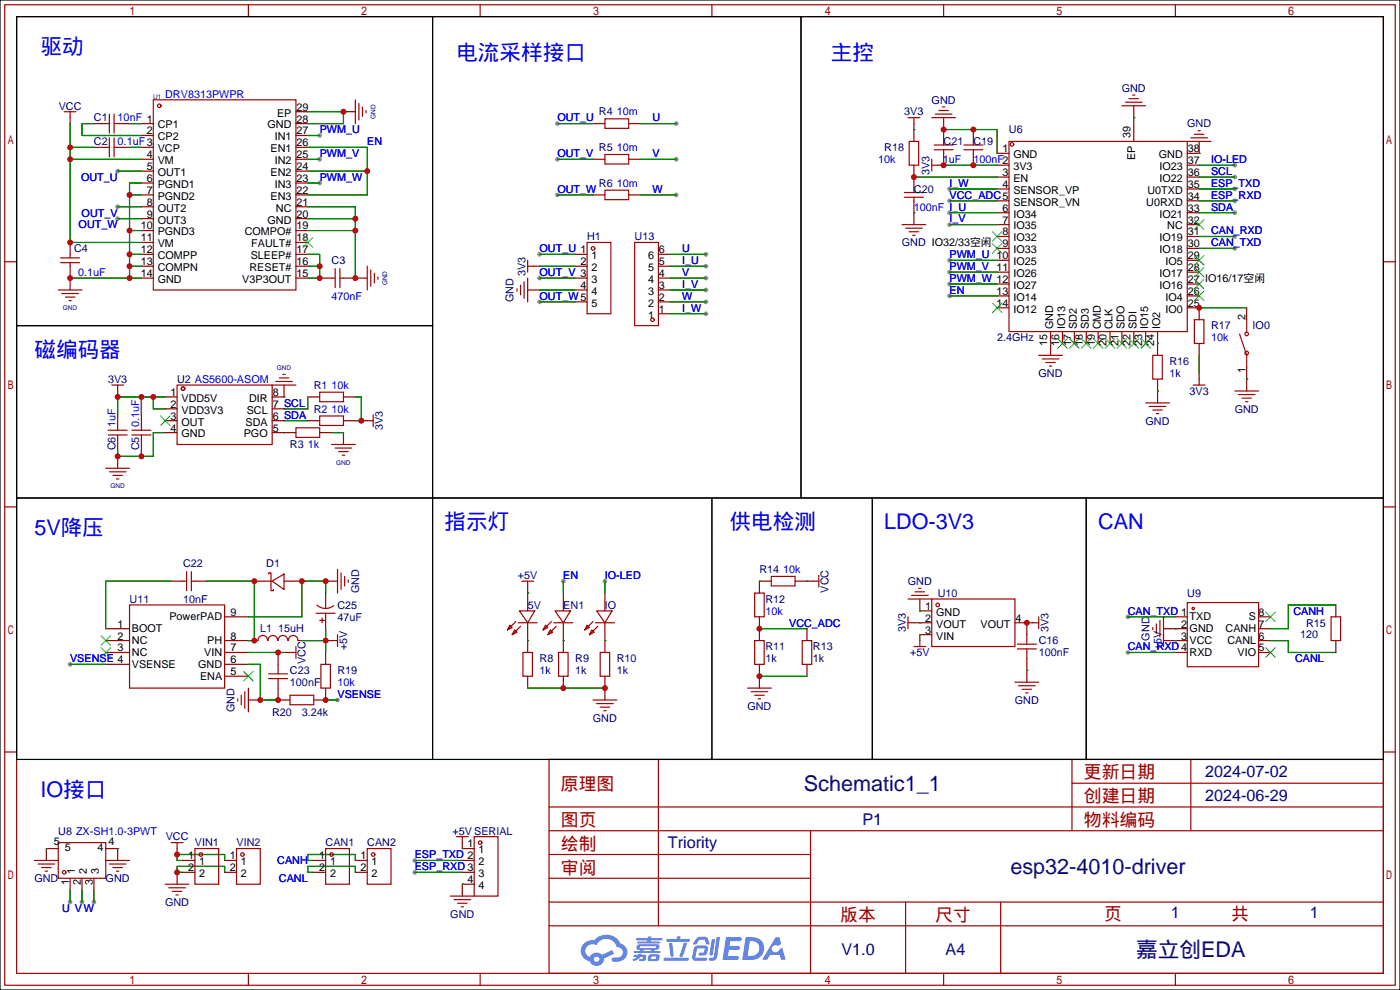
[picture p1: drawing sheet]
<svg xmlns="http://www.w3.org/2000/svg" width="299mm" height="212mm" viewBox="0 0 299 212" stroke-linecap="round" stroke-linejoin="round" font-family="sans-serif">
<path d="M0 0h299.2v211.6h-299.2z" fill="#fff" stroke="#000" stroke-width=".25"/>
<g fill="#999">
<circle cx="68.3" cy="29" r=".51"/>
<circle cx="68.3" cy="34" r=".51"/>
<circle cx="68.3" cy="39.1" r=".51"/>
<circle cx="25.1" cy="36.6" r=".51"/>
<circle cx="25.1" cy="44.2" r=".51"/>
<circle cx="25.1" cy="46.7" r=".51"/>
<circle cx="15" cy="192.8" r=".51"/>
<circle cx="17.5" cy="192.8" r=".51"/>
<circle cx="20.1" cy="192.8" r=".51"/>
<circle cx="88.6" cy="183.9" r=".51"/>
<circle cx="88.6" cy="186.4" r=".51"/>
<circle cx="129.3" cy="124.2" r=".51"/>
<circle cx="120.4" cy="124.2" r=".51"/>
<circle cx="263.9" cy="42.9" r=".51"/>
<circle cx="263.9" cy="40.4" r=".51"/>
<circle cx="263.9" cy="37.8" r=".51"/>
<circle cx="263.9" cy="45.5" r=".51"/>
<circle cx="263.9" cy="35.3" r=".51"/>
<circle cx="241" cy="131.8" r=".51"/>
<circle cx="241" cy="139.4" r=".51"/>
<circle cx="263.9" cy="53.1" r=".51"/>
<circle cx="263.9" cy="50.5" r=".51"/>
<circle cx="202.9" cy="55.6" r=".51"/>
<circle cx="202.9" cy="58.2" r=".51"/>
<circle cx="202.9" cy="60.7" r=".51"/>
<circle cx="202.9" cy="63.2" r=".51"/>
<circle cx="202.9" cy="45.5" r=".51"/>
<circle cx="202.9" cy="48" r=".51"/>
<circle cx="202.9" cy="40.4" r=".51"/>
<circle cx="202.9" cy="42.9" r=".51"/>
<circle cx="15" cy="142" r=".51"/>
<circle cx="72.1" cy="149.6" r=".51"/>
<circle cx="150.9" cy="54.4" r=".51"/>
<circle cx="150.9" cy="56.9" r=".51"/>
<circle cx="150.9" cy="59.4" r=".51"/>
<circle cx="150.9" cy="64.5" r=".51"/>
<circle cx="150.9" cy="62" r=".51"/>
<circle cx="150.9" cy="67.1" r=".51"/>
<circle cx="115.3" cy="54.4" r=".51"/>
<circle cx="115.3" cy="59.4" r=".51"/>
<circle cx="115.3" cy="64.5" r=".51"/>
<circle cx="144.5" cy="41.7" r=".51"/>
<circle cx="119.1" cy="41.7" r=".51"/>
<circle cx="119.1" cy="34" r=".51"/>
<circle cx="144.5" cy="34" r=".51"/>
<circle cx="119.1" cy="26.4" r=".51"/>
<circle cx="144.5" cy="26.4" r=".51"/>
</g>
<g fill="none" stroke="#a10000" stroke-width=".25">
<path d="M1 1h297.2v209.6h-297.2zM3.6 3.6h292.1v204.4h-292.1zM53.1 1v2.6M102.6 1v2.6M152.1 1v2.6M201.7 1v2.6M251.2 1v2.6M1 55.9h2.6M295.7 55.9h2.5M1 108.3h2.6M295.7 108.3h2.5M1 160.7h2.6"/>
<path d="M117.3 162.3h178.4v45.7h-178.4zM117.3 177.5h178.4M117.3 172.5h178.4M140.7 162.3v35.6M173.2 177.5v30.5M229.1 162.3v15.2M229.1 167.4h66.6M254.5 162.3v15.2M295.7 160.7h2.5M117.3 182.6h55.9M117.3 197.9h178.4M117.3 192.8h178.4"/>
<path d="M117.3 187.7h55.9M193.5 192.8v15.2M213.9 192.8v15.2M53.1 208v2.6M102.6 208v2.6M152.1 208v2.6M201.7 208v2.6M251.2 208v2.6"/>
</g>
<g fill="#5487ff">
<path d="M155.2 200.3h2.6a.48 .48 0 0 1 .7 .4 .48 .48 0 0 1-.6 .4h-1.8l-.2 1.1h1.9a.43 .43 0 0 1 .4 .4 .43 .43 0 0 1-.5 .4h-1.9l-.2 1.3h1.7a.45 .45 0 0 1 .5 .2 .45 .45 0 0 1-.1 .6h-3.3z"/>
<path d="M165.7 200.3h.9l.4 1.5-.8 .3a.84 .84 0 0 0-1.2 .3 .84 .84 0 0 0 .4 1.1 .84 .84 0 0 0 1.1-.4l.1-.2 .6-.3 .7 2.5h-1l-.2-1h-2.1l-.6 1h-1.1z"/>
<path d="M152.1 200.8h.7l-.5 3.1a.36 .36 0 0 1-.3 .3 .36 .36 0 0 1-.4-.3z"/>
<path d="M153.2 200.2h.7l-.6 4.3a1.13 1.13 0 0 1-1.8 .6l.2-.4h.7l.2-.2z"/>
<path d="M148.9 200.6l.6-.4h1a.77 .77 0 0 1 .9 .5l.3 1-.2 .2h-.5l-.3-.9-.2-.2-1 .1-.7 1-.6-.1-.1-.2z"/>
<path d="M148.4 202.4l.6-.3h1.7a.81 .81 0 0 1 .7 .5 .81 .81 0 0 1-.2 .8 .81 .81 0 0 1-.9 .8h-.7a.32 .32 0 0 1-.3-.3 .32 .32 0 0 1 .4-.3h.7l.2-.9-1.6 .1-.4 1.8 2.2 .1a.32 .32 0 0 1 .3 .4 .32 .32 0 0 1-.4 .2h-2.2l-.5-.3-.1-.5z"/>
<path d="M141.9 204.7h5a.33 .33 0 0 1 .3 .3 .33 .33 0 0 1-.3 .3h-4.9l-.2-.1z"/>
<path d="M146.1 201.5h.8l-.7 2a.98 .98 0 0 1-.7 1.1l-.3-.3z"/>
<path d="M143 201.6h.7l.3 2.5a.34 .34 0 0 1-.3 .4 .34 .34 0 0 1-.4-.3z"/>
<path d="M142.5 200.7h2.1l.3-.6h.6l-.1 .6h1.7a.32 .32 0 0 1 .4 .3 .32 .32 0 0 1-.4 .3h-4.5l-.2-.2z"/>
<path d="M135.5 204.1h.9l.1-.3h.6v.3h.8a.82 .82 0 0 1-.5 1.3h-.8v-.4l.7-.1 .1-.3a.68 .68 0 0 0-1 .4l-1.1 .4-.1-.4 .9-.5h-.7z"/>
<path d="M136 200.5h2.4l.1-.3h.7v.3h2.2l.2 .3-.2 .2h-2.3v.2h1.8l.2 .3-.2 .1h-4.5l-.1-.4h2l.1-.2h-2.3l-.1-.2z"/>
<path d="M159.4 200.3l-.8 4.9h1.7a2.5 2.5 0 0 0 3-2.5 2.5 2.5 0 0 0-3.1-2.4zM160.3 201.1a1.61 1.61 0 0 1 2 1.5 1.61 1.61 0 0 1-1.8 1.7h-.7z"/>
<path d="M136.2 202a.55 .55 0 0 0-.2 .8 .55 .55 0 0 0 .7 .2l.1 .3h-1.3v.3l5.4 .1 .3-.2-.2-.2h-1.2l.2-.3a.7 .7 0 0 0 .8-.3 .7 .7 0 0 0 0-.8l-4.2-.1zM136.8 202.3l3.3-.1 .1 .1-.2 .3h-3.2zM137.5 203h1.7l-.2 .3h-1.4z"/>
<path d="M138.6 204.2a1.05 1.05 0 0 0 0 1.2 2.91 2.91 0 0 0 2.2-.2 .98 .98 0 0 0 0-1.2h-1.6zM139.2 204.5l.9-.1 .1 .4-.2 .2-.8-.1z"/>
<path d="M124.9 201.6a2.23 2.23 0 0 0-.7 2.3 2.23 2.23 0 0 0 1.8 1.6 1.58 1.58 0 0 0 1.8 .9 1.58 1.58 0 0 0 1.3-1.5l2.2-1.1-.5-.7-2.1 1a1.65 1.65 0 0 0-2.7 .4 1.45 1.45 0 0 1-.8-1.9 1.45 1.45 0 0 1 2-.7l.3 .1a2.3 2.3 0 0 1 2.3-1.3 2.3 2.3 0 0 1 2 1.7 1.12 1.12 0 0 1 1.3 1 1.12 1.12 0 0 1-1.1 1.2h-.7a.45 .45 0 0 0-.6 .4 .45 .45 0 0 0 .5 .5 2.21 2.21 0 0 0 2.2-.5 2.21 2.21 0 0 0 .5-2.3 2.13 2.13 0 0 0-1.3-1.1 3.3 3.3 0 0 0-5.6-.7l-1.1 .1zM127 205a.57 .57 0 0 1 1.1 0 .57 .57 0 0 1-1.1 0z"/>
</g>
<g fill="none" stroke="#a10000" stroke-width=".25">
<path d="M13.7 23.9h2.6M15 23.9v1.2M22.6 26.4h.8M22.6 31.5h.8M23.4 24.4v4M23.4 29.5v4M24.4 24.4v4M24.4 29.5v4M24.4 26.4h.7M24.4 31.5h.7M32.8 21.3h30.4v40.7h-30.4zM75.9 21.3v5.1"/>
<path d="M76.7 22.1v3.6M77.5 22.9v2M78.2 23.6v.5M129.3 33h5.1v2.1h-5.1zM129.3 25.4h5.1v2h-5.1zM194.1 25.1h2.5M194.3 30.2h2v5.1h-2zM195.3 25.1v1.3M199.1 25.1h5.1M199.1 34v2.6M199.1 35.3h1.3M199.6 31h4.1"/>
<path d="M199.6 32h4.1M199.9 24.4h3.6M200.7 23.6h2M201.4 22.9h.5M201.7 30.2v.8M201.7 32v.8M206 31h4.1M206 32h4.1M208 30.2v.8M208 32v.8M215.6 30.2h38.1v40.7h-38.1zM239.8 22.6h5.1"/>
<path d="M240.5 21.8h3.6M241.3 21.1h2M242.1 20.3h.5M253.7 30.2h5.1M254.5 29.5h3.6M255.3 28.7h2M256 27.9h.5M13 56.1h4M13 55.1h4M15 54.4v.7M15 56.1v.8M70.9 59.4h.7"/>
<path d="M71.6 57.4v4.1M72.6 57.4v4.1M72.6 59.4h.8M78.5 56.9v5.1M79.2 57.7v3.5M80 58.4v2.1M80.8 59.2v.5M112.8 55.6v2.6M112.8 59.4v5.1M112.8 56.9h1.2M125.5 51.8h5.1v15.3h-5.1zM129.3 40.6h5.1v2.1h-5.1z"/>
<path d="M135.6 51.8h5.1v17.8h-5.1zM192.8 48h5.1M193.3 41.1h4.1M193.3 42.2h4.1M193.5 48.8h3.6M194.3 49.5h2M195.1 50.3h.5M195.3 40.4v.7M195.3 42.2v.7M12.4 62h5.1M13.2 62.7h3.6M14 63.5h2"/>
<path d="M14.7 64.3h.5M110.5 61.7v.5M111.3 61v2M112 60.2v3.6M222 75.9h5.1M222.8 76.7h3.5M223.5 77.5h2.1M224.3 78.2h.5M246.4 75.9h2v5.1h-2zM255.3 68.3h2v5.1h-2zM264.9 71.4l1.5 4.5v2.6M266.4 68.3v2.6"/>
<path d="M23.1 93h4.1M23.1 91.9h4.1M23.9 82.3h2.5M25.1 82.3v1.3M25.1 91.2v.7M25.1 93v.7M28.2 93h4.1M28.2 91.9h4.1M30.2 91.2v.7M30.2 93v.7M37.8 82.3h20.4v12.7h-20.4zM58.2 82.3h5"/>
<path d="M58.9 81.5h3.6M59.7 80.8h2M60.5 80h.5M63.2 91.4h5.1v2.1h-5.1zM68.3 83.8h5.1v2.1h-5.1zM68.3 88.9h5.1v2h-5.1zM70.9 95h5M71.6 95.8h3.6M72.4 96.5h2M73.2 97.3h.5M78.5 89.9h1.3M79.8 88.6v2.6"/>
<path d="M244.9 86.1h5M245.6 86.9h3.6M246.4 87.6h2M247.1 88.4h.5M255 82.3h2.6M256.3 81v1.3M263.9 83.6h5.1M264.7 84.3h3.5M265.4 85.1h2.1M266.2 85.9h.5M22.6 100.1h5.1M23.4 100.8h3.5"/>
<path d="M24.1 101.6h2.1M24.9 102.4h.5M27.7 129.3h20.3v17.8h-20.3zM39.1 124.2h.8M39.9 122.2v4M40.9 124.2h.8M40.9 122.2v4M55.1 136.9a1.01 1.01 0 0 1 1.1-1.1 1.01 1.01 0 0 1 1 1.1M57.3 136.9a1.01 1.01 0 0 1 1-1.1 1.01 1.01 0 0 1 1 1.1M57.4 122.7v-.3h.5v3.8h.5v-.2M58.2 124.2l2.5-1.5v3.3zM59.5 136.9a1.01 1.01 0 0 1 1-1.1 1.01 1.01 0 0 1 1 1.1"/>
<path d="M61.6 136.9a1.01 1.01 0 0 1 1.1-1.1 1.01 1.01 0 0 1 1 1.1M62 139.4h1.2M63.2 138.2v2.5M67.6 131.1h4M67.7 129.3a2.74 2.74 0 0 0 3.6 .1M68.3 132.6h1M68.8 132.1v1M69.6 129.3v.7M69.6 131.1v.7M70.9 136.9h1.2M72.1 121.7v5M72.1 135.6v2.6"/>
<path d="M72.9 122.4v3.6M73.7 123.2v2M74.4 124v.5M109 133.6l.5 .5-1 .5zM110 134.6l.5 .5-1 .5zM110.2 132.8l-1.7 1.8M110.7 133.1h4.1M111 130.6h3.3l-1.5 2.5zM111.3 133.9l-1.8 1.7M111.5 124.2h2.5M111.8 139.4h2v5.1h-2zM112.8 124.2v1.3"/>
<path d="M116.6 133.6l.5 .5-1 .5zM117.6 134.6l.5 .5-1 .5zM117.9 132.8l-1.8 1.8M118.4 133.1h4M118.6 130.6h3.3l-1.5 2.5zM118.9 133.9l-1.8 1.7M119.4 139.4h2v5.1h-2zM125.5 133.6l.5 .5-1 .5zM126.5 134.6l.5 .5-1 .5zM126.7 132.8l-1.7 1.8M127.3 133.1h4M127.5 130.6h3.3l-1.5 2.5z"/>
<path d="M127.8 133.9l-1.8 1.7M128.3 139.4h2v5.1h-2zM161.3 136.9h2v5.1h-2zM161.3 126.7h2v5.1h-2zM164.8 123.2h5.1v2h-5.1zM171.4 136.9h2.1v5.1h-2.1zM173.7 124.2h1.3M175 122.9v2.6M194.1 133.1h1.2M194.1 128h5M194.1 131.8v2.6M194.8 127.3h3.6"/>
<path d="M195.3 138.2h2.6M195.6 126.5h2M196.3 125.7h.5M196.6 136.9v1.3M199.1 128h17.8v10.2h-17.8zM217.4 138.7h4.1M217.4 137.7h4.1M219.5 135.6v2.1M219.5 138.7v2M220.7 133.1h1.3M222 131.8v2.6M246.4 134.1v.5"/>
<path d="M247.1 133.4v2M247.9 132.6v3.5M248.7 131.8v6.4M248.7 136.9h1.2M253.7 128.8h15.3v13.7h-15.3zM284.5 131.8h2v5.1h-2zM50.8 149.4v.5M51.6 148.6v2M52.3 147.8v3.6M53.1 147.1v5M57.4 145h4.1M57.4 144h4.1"/>
<path d="M59.4 142v2M59.4 145v2.1M62 148.6h5.1v2h-5.1zM68.6 142h2v5.1h-2zM126.7 149.6h5.1M127.5 150.4h3.6M128.3 151.1h2M129 151.9h.5M159.8 147.1h5M160.5 147.8h3.6M161.3 148.6h2M162.1 149.4h.5"/>
<path d="M216.9 145.8h5.1M217.7 146.6h3.5M218.4 147.3h2.1M219.2 148.1h.5M97.5 178.8h2.6M98.8 178.8v1.3M101.3 178.8h5.1v12.7h-5.1zM7.4 183.9h5M8.1 184.7h3.6M8.9 185.4h2M9.7 186.2h.5M12.4 180.1h10.2v7.6h-10.2z"/>
<path d="M22.6 183.9h5.1M23.4 184.7h3.5M24.1 185.4h2.1M24.9 186.2h.5M35.3 189h5.1M36.1 189.7h3.5M36.6 180.1h2.5M36.8 190.5h2.1M37.6 191.3h.5M37.8 180.1v1.3M41.7 181.4h5v7.6h-5zM50.5 181.4h5.1v7.6h-5.1z"/>
<path d="M69.6 181.4h5.1v7.6h-5.1zM78.5 181.4h5.1v7.6h-5.1zM96.3 191.5h5M97 192.3h3.6M97.8 193h2M98.6 193.8h.5"/>
<circle cx="34" cy="22.6" r=".38"/>
<circle cx="216.3" cy="30.9" r=".38"/>
<circle cx="126.7" cy="53.1" r=".38"/>
<circle cx="139.4" cy="68.3" r=".38"/>
<circle cx="266.4" cy="71.4" r=".38"/>
<circle cx="266.4" cy="75.4" r=".38"/>
<circle cx="39.1" cy="83.1" r=".38"/>
<circle cx="200.4" cy="129.3" r=".38"/>
<circle cx="255" cy="130" r=".25"/>
<circle cx="13.7" cy="186.4" r=".38"/>
<circle cx="42.9" cy="182.6" r=".38"/>
<circle cx="51.8" cy="182.6" r=".38"/>
<circle cx="70.9" cy="182.6" r=".38"/>
<circle cx="79.8" cy="182.6" r=".38"/>
<circle cx="102.6" cy="180.1" r=".38"/>
</g>
<g fill="none" stroke="#870000" stroke-width=".25">
<path d="M15 25.1v1.3M20.1 26.4h2.5M20.1 31.5h2.5M25.1 26.4h2.6M25.1 31.5h2.6M30.2 26.4h2.6M30.2 29h2.6M30.2 31.5h2.6M30.2 34h2.6M30.2 36.6h2.6M30.2 39.1h2.6M63.2 26.4h2.6"/>
<path d="M63.2 29h2.6M63.2 31.5h2.6M63.2 34h2.6M63.2 36.6h2.6M63.2 39.1h2.6M63.2 23.9h2.6M73.4 23.9h2.5M126.7 26.4h2.6M126.7 34h2.6M134.4 26.4h2.5M134.4 34h2.5M195.3 26.4v3.8"/>
<path d="M195.3 35.3v5.1M201.7 32.8v2.5h-1.3M201.7 25.1v5.1M208 27.7v2.5M208 32.8v2.5M213.1 32.8h2.5M213.1 35.3h2.5M213.1 37.8h2.5M242.3 22.6v7.6M253.7 35.3h2.6M253.7 37.8h2.6M256.3 30.2v2.6h-2.6"/>
<path d="M15 51.8v2.6M15 56.9v5.1M30.2 41.7h2.6M30.2 44.2h2.6M30.2 46.7h2.6M30.2 49.3h2.6M30.2 51.8h2.6M30.2 54.4h2.6M30.2 56.9h2.6M30.2 59.4h2.6M63.2 41.7h2.6M63.2 44.2h2.6"/>
<path d="M63.2 46.7h2.6M63.2 49.3h2.6M63.2 51.8h2.6M63.2 54.4h2.6M63.2 56.9h2.6M63.2 59.4h2.6M68.3 59.4h2.6M73.4 59.4h5.1M114 56.9h1.3M122.9 54.4h2.6M122.9 56.9h2.6M122.9 59.4h2.6"/>
<path d="M126.7 41.7h2.6M134.4 41.7h2.5M140.7 54.4h2.6M140.7 56.9h2.6M140.7 59.4h2.6M195.3 42.9v5.1M213.1 40.4h2.5M213.1 42.9h2.5M213.1 45.5h2.5M213.1 48h2.5M213.1 50.5h2.5M213.1 53.1h2.5"/>
<path d="M213.1 55.6h2.5M213.1 58.2h2.5M253.7 40.4h2.6M253.7 42.9h2.6M253.7 45.5h2.6M253.7 48h2.6M253.7 50.5h2.6M253.7 53.1h2.6M253.7 55.6h2.6M253.7 58.2h2.6M112.8 62h2.5M122.9 64.5h2.6"/>
<path d="M122.9 62h2.6M140.7 67.1h2.6M140.7 64.5h2.6M140.7 62h2.6M213.1 60.7h2.5M213.1 63.2h2.5M213.1 65.8h2.5M224.5 70.9v5M227.1 70.9v2.5M229.6 70.9v2.5M232.2 70.9v2.5M234.7 70.9v2.5"/>
<path d="M237.2 70.9v2.5M239.8 70.9v2.5M242.3 70.9v2.5M244.9 70.9v2.5M247.4 70.9v5M253.7 60.7h2.6M253.7 63.2h2.6M253.7 65.8h2.6v2.5M256.3 73.4v2.5M256.3 79.8v1.2M266.4 65.8v2.5M266.4 78.5v5.1"/>
<path d="M25.1 83.6v1.2M25.1 88.6v2.6M25.1 93.7v2.6M25.1 97.5v2.6M30.2 88.6v2.6M30.2 93.7v2.6M35.3 92.5h2.5M35.3 84.8h2.5M35.3 89.9h2.5M35.3 87.4h2.5M58.2 92.5h5M58.2 89.9h2.5"/>
<path d="M58.2 87.4h2.5M60.7 82.3v2.5h-2.5M65.8 84.8h2.5M65.8 89.9h2.5M68.3 92.5h2.6M73.4 84.8h2.5M73.4 89.9h2.5M73.4 92.5v2.5M77.2 89.9h1.3M247.4 81v5.1M22.6 134.4h5.1M22.6 136.9h5.1"/>
<path d="M22.6 139.4h5.1M36.6 124.2h2.5M41.7 124.2h2.5M48 131.8h5.1M48 136.9h5.1M48 139.4h5.1M54.4 136.9h.7M54.4 124.2h3.8M59.4 139.4v2.6M60.7 139.4h1.3M60.7 124.2h3.8M63.8 136.9h.7"/>
<path d="M69.6 136.9h1.3M69.6 124.2h2.5M69.6 126.7v2.6M69.6 131.8v2.6M69.6 139.4v2.6M112.8 125.5v5.1M112.8 133.1v6.3M120.4 126.7v3.9M120.4 133.1v6.3M129.3 126.7v3.9M129.3 133.1v6.3M162.3 131.8v5.1"/>
<path d="M164.8 124.2h-2.5v2.5M169.9 124.2h3.8M172.5 134.4v2.5M195.3 133.1h3.8M196.6 128v2.6h2.5M199.1 135.6h-2.5v1.3M216.9 133.1h3.8M219.5 133.1v2.5M248.7 134.4h5M249.9 136.9h3.8M251.2 131.8h2.5M251.2 139.4h2.5"/>
<path d="M269 131.8h2.5M269 134.4h2.5M269 136.9h2.5M269 139.4h2.5M285.5 129.3v2.5M285.5 136.9v2.5M22.6 142h5.1M48 142h5.1M48 144.5h5.1M53.1 149.6h2.5M59.4 147.1v2.5h2.6M69.6 147.1v2.5h-2.5"/>
<path d="M112.8 144.5v2.6M120.4 144.5v2.6M129.3 144.5v5.1M162.3 142v5.1M172.5 142v2.5M219.5 140.7v5.1M12.4 181.4h-2.5v2.5M15 187.7v2.5M17.5 187.7v2.5M20.1 187.7v2.5M22.6 181.4h2.5v2.5M37.8 181.4v1.2"/>
<path d="M37.8 186.4v2.6M39.1 183.9h2.6M39.1 186.4h2.6M48 183.9h2.5M48 186.4h2.5M67.1 183.9h2.5M67.1 186.4h2.5M75.9 183.9h2.6M75.9 186.4h2.6M98.8 180.1v1.3h2.5M98.8 183.9h2.5M98.8 186.4h2.5"/>
<path d="M101.3 189h-2.5v2.5"/>
</g>
<g fill="none" stroke="#3c3" stroke-width=".25">
<path d="M64.8 50.8l2 2M66.8 50.8l-2 2M212.1 49.5l2 2.1M212.1 52.1l2 2M214.1 49.5l-2 2.1M214.1 52.1l-2 2M255.3 59.7l2 2M255.3 57.2l2 2M255.3 54.6l2 2M255.3 47l2 2M257.3 59.7l-2 2M257.3 57.2l-2 2"/>
<path d="M257.3 54.6l-2 2M257.3 47l-2 2M212.1 64.8l2 2M214.1 64.8l-2 2M226.1 72.4l2 2M228.1 72.4l-2 2M228.6 72.4l2 2M230.6 72.4l-2 2M231.1 72.4l2.1 2M233.2 72.4l-2.1 2M233.7 72.4l2 2M235.7 72.4l-2 2"/>
<path d="M236.2 72.4l2.1 2M238.3 72.4l-2.1 2M238.8 72.4l2 2M240.8 72.4l-2 2M241.3 72.4l2 2M243.3 72.4l-2 2M243.8 72.4l2.1 2M245.9 72.4l-2.1 2M255.3 62.2l2 2.1M257.3 62.2l-2 2.1M34.3 88.9l2 2M36.3 88.9l-2 2"/>
<path d="M21.6 135.9l2 2M21.6 138.4l2 2.1M23.6 135.9l-2 2M23.6 138.4l-2 2.1M270.5 138.4l2 2.1M270.5 130.8l2 2M272.5 138.4l-2 2.1M272.5 130.8l-2 2M52.1 143.5l2 2M54.1 143.5l-2 2"/>
</g>
<g fill="none" stroke="#008700" stroke-width=".25">
<path d="M15 34h15.2M15 31.5h5.1M15 26.4v25.4h15.2M20.1 26.4h-2.6v2.6h12.7M25.1 36.6h5.1M27.7 31.5h2.5M27.7 26.4h2.5M30.2 39.1h-2.5v20.3M65.8 29h2.5M65.8 34h2.5M65.8 39.1h2.5M65.8 31.5h12.7v10.2h-12.7"/>
<path d="M65.8 36.6h12.7M65.8 23.9h7.6v2.5h-7.6M119.1 34h7.6M119.1 26.4h7.6M136.9 34h7.6M136.9 26.4h7.6M195.3 27.7h.1M195.3 37.8h17.8M201.7 27.7h11.4v5.1M201.7 35.3h11.4M242.3 25.1h.1M256.3 32.8h.1"/>
<path d="M256.3 37.8h7.6M256.3 35.3h7.6M15 59.4h15.2M25.1 44.2h5.1M25.1 46.7h5.1M27.7 41.7h2.5M27.7 56.9h2.5M27.7 54.4h2.5M27.7 49.3h2.5M65.8 54.4h2.5v5h-2.5M65.8 56.9h2.5M65.8 44.2h10.1v15.2"/>
<path d="M65.8 46.7h10.1M65.8 49.3h10.1M115.3 59.4h7.6M115.3 56.9h7.6M115.3 54.4h7.6M119.1 41.7h7.6M136.9 41.7h7.6M143.3 59.4h7.6M143.3 56.9h7.6M143.3 54.4h7.6M195.3 45.5h.1M202.9 42.9h10.2"/>
<path d="M202.9 40.4h10.2M202.9 45.5h10.2M202.9 55.6h10.2M202.9 58.2h10.2M202.9 48h10.2M256.3 42.9h7.6M256.3 40.4h7.6M256.3 45.5h7.6M256.3 53.1h7.6M256.3 50.5h7.6M115.3 64.5h7.6M115.3 62h7.6"/>
<path d="M143.3 64.5h7.6M143.3 62h7.6M143.3 67.1h7.6M202.9 60.7h10.2M202.9 63.2h10.2M224.5 73.4h.1M247.4 73.4h.1M256.3 65.8h10.1M256.3 75.9v3.9M30.2 84.8v3.8M30.2 96.3v1.2M32.8 84.8v2.6h2.5"/>
<path d="M35.3 84.8h-10.2v3.8M35.3 92.5h-2.5v5h-7.7v-1.2M60.7 84.8h.1M60.7 92.5h.1M60.7 89.9h5.1M65.8 84.8v2.6h-5.1M70.9 92.5h2.5M75.9 84.8h1.3v5.1h-1.3M247.4 83.6h.1M266.4 81h.1M36.6 124.2h-14v10.2M44.2 124.2h10.2v12.7h-1.3"/>
<path d="M53.1 139.4h7.6M64.5 136.9h5.1M69.6 126.7v-2.5h-5.1v7.6h-11.4M69.6 134.4v5M112.8 126.7h.1M112.8 136.9h.1M120.4 136.9h.1M120.4 124.2v2.5M129.3 136.9h.1M129.3 124.2v2.5M162.3 124.2h.1M162.3 134.4h10.2"/>
<path d="M172.5 124.2h.1M196.6 135.6h.1M196.6 130.6h.1M196.6 133.1h.1M219.5 133.1h.1M241 139.4h10.2M241 131.8h10.2M251.2 134.4h.1M251.2 136.9h.1M271.5 136.9h3.8v2.5h10.2M285.5 129.3h-10.2v5.1h-3.8M15 142h7.6"/>
<path d="M53.1 142h2.5v7.6h3.8M69.6 149.6h2.5M112.8 147.1h16.5M162.3 144.5h10.2M219.5 143.3h.1M9.9 181.4h.1M15 190.2v2.6M17.5 190.2v2.6M20.1 190.2v2.6M25.1 181.4h.1M39.1 183.9h-1.3v-1.3h10.2v1.3M39.1 186.4h-1.3v-1.2h10.2v1.2"/>
<path d="M67.1 183.9h-1.3v-1.3h10.1v1.3M67.1 186.4h-1.3v-1.2h10.1v1.2M88.6 183.9h10.2M88.6 186.4h10.2M98.8 189h.1M98.8 181.4h.1"/>
</g>
<path d="M3.6 3.6h88.9v66h-88.9zM92.5 3.6h78.7v102.8h-78.7zM171.2 3.6h124.5v102.8h-124.5zM3.6 69.6h88.9v36.8h-88.9zM3.6 106.4h88.9v55.9h-88.9zM92.5 106.4h59.6v55.9h-59.6zM152.1 106.4h34.3v55.9h-34.3zM186.4 106.4h45.8v55.9h-45.8zM232.2 106.4h63.5v55.9h-63.5z" fill="none" stroke="#000" stroke-width=".25"/>
<g fill="#c00">
<circle cx="78.5" cy="36.6" r=".63"/>
<circle cx="68.3" cy="56.9" r=".63"/>
<circle cx="68.3" cy="59.4" r=".63"/>
<circle cx="15" cy="31.5" r=".63"/>
<circle cx="15" cy="34" r=".63"/>
<circle cx="15" cy="51.8" r=".63"/>
<circle cx="15" cy="59.4" r=".63"/>
<circle cx="27.7" cy="59.4" r=".63"/>
<circle cx="27.7" cy="56.9" r=".63"/>
<circle cx="27.7" cy="54.4" r=".63"/>
<circle cx="27.7" cy="49.3" r=".63"/>
<circle cx="27.7" cy="41.7" r=".63"/>
<circle cx="73.4" cy="23.9" r=".63"/>
<circle cx="75.9" cy="49.3" r=".63"/>
<circle cx="75.9" cy="59.4" r=".63"/>
<circle cx="75.9" cy="46.7" r=".63"/>
<circle cx="25.1" cy="84.8" r=".63"/>
<circle cx="30.2" cy="84.8" r=".63"/>
<circle cx="32.8" cy="84.8" r=".63"/>
<circle cx="25.1" cy="97.5" r=".63"/>
<circle cx="30.2" cy="97.5" r=".63"/>
<circle cx="208" cy="27.7" r=".63"/>
<circle cx="201.7" cy="27.7" r=".63"/>
<circle cx="77.2" cy="89.9" r=".63"/>
<circle cx="37.8" cy="182.6" r=".63"/>
<circle cx="37.8" cy="186.4" r=".63"/>
<circle cx="120.4" cy="147.1" r=".63"/>
<circle cx="129.3" cy="147.1" r=".63"/>
<circle cx="208" cy="35.3" r=".63"/>
<circle cx="201.7" cy="35.3" r=".63"/>
<circle cx="162.3" cy="134.4" r=".63"/>
<circle cx="162.3" cy="144.5" r=".63"/>
<circle cx="256.3" cy="65.8" r=".63"/>
<circle cx="195.3" cy="37.8" r=".63"/>
<circle cx="219.5" cy="133.1" r=".63"/>
<circle cx="59.4" cy="139.4" r=".63"/>
<circle cx="64.5" cy="124.2" r=".63"/>
<circle cx="69.6" cy="124.2" r=".63"/>
<circle cx="54.4" cy="124.2" r=".63"/>
<circle cx="54.4" cy="136.9" r=".63"/>
<circle cx="55.6" cy="149.6" r=".63"/>
<circle cx="59.4" cy="149.6" r=".63"/>
<circle cx="69.6" cy="136.9" r=".63"/>
<circle cx="69.6" cy="149.6" r=".63"/>
</g>
<g font-size="4.6" fill="#00f">
<text x="8.6" y="11.5">驱动</text>
<text x="97.5" y="12.8">电流采样接口</text>
<text x="177.5" y="12.8">主控</text>
<text x="7.4" y="76.3">磁编码器</text>
<text x="95" y="113.1">指示灯</text>
<text x="156" y="113.1">供电检测</text>
<text x="189" y="113.1">LDO-3V3</text>
<text x="234.7" y="113.1">CAN</text>
<text x="7.4" y="114.4">5V降压</text>
<text x="8.6" y="170.3">IO接口</text>
</g>
<g font-size="4.6" fill="#000080">
<text x="171.8" y="169">Schematic1_1</text>
<text x="216" y="186.8">esp32-4010-driver</text>
<text x="242.8" y="204.6">嘉立创EDA</text>
</g>
<g font-size="3.8" fill="#a00000">
<text x="231.6" y="166.4">更新日期</text>
<text x="119.9" y="168.9">原理图</text>
<text x="231.6" y="171.5">创建日期</text>
<text x="119.9" y="176.5">图页</text>
<text x="231.6" y="176.5">物料编码</text>
<text x="119.9" y="181.6">绘制</text>
<text x="119.9" y="186.7">审阅</text>
<text x="179.6" y="196.9">版本</text>
<text x="199.9" y="196.9">尺寸</text>
<text x="236" y="196.6">页</text>
<text x="263.1" y="196.6">共</text>
</g>
<g font-size="3.5" fill="#000080">
<text x="257.6" y="166.1">2024-07-02</text>
<text x="257.6" y="171.1">2024-06-29</text>
<text x="184.3" y="176.2">P1</text>
<text x="142.7" y="181.3">Triority</text>
<text x="250.2" y="196.3">1</text>
<text x="280" y="196.3">1</text>
<text x="179.8" y="204.2">V1.0</text>
<text x="202.1" y="204.2">A4</text>
</g>
<g font-size="2.3" fill="#000080">
<text x="12.5" y="23.4">VCC</text>
<text x="199.1" y="22.1">GND</text>
<text x="239.8" y="19.6">GND</text>
<text x="20.1" y="26">C1</text>
<text x="128" y="24.7">R4</text>
<text x="193.3" y="24.7">3V3</text>
<text x="215.6" y="28.5">U6</text>
<text x="253.7" y="27.2">GND</text>
<text x="20.1" y="31">C2</text>
<text x="128" y="32.3">R5</text>
<text x="189" y="32.3">R18</text>
<text x="201.7" y="31">C21</text>
<text x="208" y="31">C19</text>
<text x="128" y="39.9">R6</text>
<text x="195.3" y="41.2">C20</text>
<text x="198.7" y="37.4" transform="rotate(-90 198.7 37.4)">3V3</text>
<text x="15.8" y="53.9">C4</text>
<text x="125.5" y="51.4">H1</text>
<text x="135.6" y="51.4">U13</text>
<text x="192.8" y="52.6">GND IO32/33空闲</text>
<text x="70.9" y="56.4">C3</text>
<text x="112.3" y="58.9" transform="rotate(-90 112.3 58.9)">3V3</text>
<text x="109.8" y="64.5" transform="rotate(-90 109.8 64.5)">GND</text>
<text x="258.8" y="70.4">R17</text>
<text x="267.7" y="70.4">IO0</text>
<text x="213.1" y="72.9">2.4GHz</text>
<text x="23.1" y="81.8">3V3</text>
<text x="37.8" y="81.8">U2 AS5600-ASOM</text>
<text x="67.1" y="83.1">R1</text>
<text x="222" y="80.6">GND</text>
<text x="249.9" y="78">R16</text>
<text x="249.9" y="80.6">1k</text>
<text x="67.1" y="88.2">R2</text>
<text x="254.2" y="84.4">3V3</text>
<text x="263.9" y="88.2">GND</text>
<text x="62" y="95.8">R3</text>
<text x="81.8" y="92" transform="rotate(-90 81.8 92)">3V3</text>
<text x="244.8" y="90.7">GND</text>
<text x="24.7" y="96.3" transform="rotate(-90 24.7 96.3)">C6</text>
<text x="29.8" y="96.3" transform="rotate(-90 29.8 96.3)">C5</text>
<text x="39.1" y="121.2">C22</text>
<text x="56.9" y="121.2">D1</text>
<text x="110.7" y="123.7">+5V</text>
<text x="162.3" y="122.5">R14</text>
<text x="194" y="125">GND</text>
<text x="27.7" y="128.8">U11</text>
<text x="39.1" y="128.8">10nF</text>
<text x="72.1" y="130.1">C25</text>
<text x="76.8" y="126.8" transform="rotate(-90 76.8 126.8)">GND</text>
<text x="112.8" y="130.1">5V</text>
<text x="120.4" y="130.1">EN1</text>
<text x="129.3" y="130.1">IO</text>
<text x="163.6" y="128.8">R12</text>
<text x="177.1" y="126.6" transform="rotate(-90 177.1 126.6)">VCC</text>
<text x="200.4" y="127.6">U10</text>
<text x="253.7" y="127.6">U9</text>
<text x="55.6" y="135.2">L1</text>
<text x="59.4" y="135.2">15uH</text>
<text x="72.1" y="132.6">47uF</text>
<text x="193.6" y="135.1" transform="rotate(-90 193.6 135.1)">3V3</text>
<text x="222" y="137.7">C16</text>
<text x="224.1" y="135.1" transform="rotate(-90 224.1 135.1)">3V3</text>
<text x="245.7" y="136.9" transform="rotate(-90 245.7 136.9)">GND</text>
<text x="277.9" y="136.4">120</text>
<text x="279.1" y="133.9">R15</text>
<text x="65.3" y="141.9" transform="rotate(-90 65.3 141.9)">VCC</text>
<text x="74.2" y="139" transform="rotate(-90 74.2 139)">+5V</text>
<text x="115.3" y="141.5">R8</text>
<text x="122.9" y="141.5">R9</text>
<text x="131.8" y="141.5">R10</text>
<text x="163.6" y="139">R11</text>
<text x="163.6" y="141.5">1k</text>
<text x="173.7" y="139">R13</text>
<text x="173.7" y="141.5">1k</text>
<text x="194.5" y="140.3">+5V</text>
<text x="222" y="140.3">100nF</text>
<text x="248.2" y="139" transform="rotate(-90 248.2 139)">+5V</text>
<text x="62" y="144.1">C23</text>
<text x="62" y="146.6">100nF</text>
<text x="72.1" y="144.1">R19</text>
<text x="115.3" y="144.1">1k</text>
<text x="122.9" y="144.1">1k</text>
<text x="131.8" y="144.1">1k</text>
<text x="50.1" y="152.2" transform="rotate(-90 50.1 152.2)">GND</text>
<text x="58.2" y="153">R20</text>
<text x="64.5" y="153">3.24k</text>
<text x="126.7" y="154.2">GND</text>
<text x="159.7" y="151.7">GND</text>
<text x="216.9" y="150.4">GND</text>
<text x="12.4" y="178.4">U8 ZX-SH1.0-3PWT</text>
<text x="35.4" y="179.6">VCC</text>
<text x="96.7" y="178.4">+5V SERIAL</text>
<text x="41.7" y="180.9">VIN1</text>
<text x="50.5" y="180.9">VIN2</text>
<text x="69.6" y="180.9">CAN1</text>
<text x="78.5" y="180.9">CAN2</text>
<text x="7.3" y="188.5">GND</text>
<text x="22.6" y="188.5">GND</text>
<text x="35.3" y="193.6">GND</text>
<text x="96.2" y="196.1">GND</text>
</g>
<g font-size="2.3" fill="#00f">
<text x="35.3" y="20.9">DRV8313PWPR</text>
<text x="25.1" y="26">10nF 1</text>
<text x="68.3" y="28.5">PWM_U</text>
<text x="119.1" y="26">OUT_U</text>
<text x="131.8" y="24.7">10m</text>
<text x="139.4" y="26">U</text>
<text x="25.1" y="31">0.1uF3</text>
<text x="68.3" y="33.6">PWM_V</text>
<text x="78.5" y="31">EN</text>
<text x="119.1" y="33.6">OUT_V</text>
<text x="131.8" y="32.3">10m</text>
<text x="139.4" y="33.6">V</text>
<text x="187.7" y="34.8">10k</text>
<text x="201.5" y="34.8">1uF</text>
<text x="208" y="34.8">100nF2</text>
<text x="258.8" y="34.8">IO-LED</text>
<text x="17.3" y="38.7">OUT_U</text>
<text x="68.3" y="38.7">PWM_W</text>
<text x="119.1" y="41.2">OUT_W</text>
<text x="131.8" y="39.9">10m</text>
<text x="139.4" y="41.2">W</text>
<text x="202.9" y="39.9">I_W</text>
<text x="258.8" y="39.9">ESP_TXD</text>
<text x="258.8" y="37.4">SCL</text>
<text x="17.4" y="46.3">OUT_V</text>
<text x="195.3" y="45">100nF I_U</text>
<text x="202.9" y="47.5">I_V</text>
<text x="202.9" y="42.5">VCC_ADC5</text>
<text x="258.8" y="42.5">ESP_RXD</text>
<text x="258.8" y="45">SDA</text>
<text x="16.8" y="48.8">OUT_W</text>
<text x="115.3" y="53.9">OUT_U 1</text>
<text x="145.8" y="53.9">U</text>
<text x="258.8" y="52.6">CAN_TXD</text>
<text x="258.8" y="50.1">CAN_RXD</text>
<text x="16.7" y="59">0.1uF</text>
<text x="115.3" y="59">OUT_V 3</text>
<text x="145.8" y="56.4">I_U</text>
<text x="145.8" y="59">V</text>
<text x="202.9" y="55.2">PWM_U 10</text>
<text x="202.9" y="57.7">PWM_V 11</text>
<text x="70.9" y="64.1">470nF</text>
<text x="115.3" y="64.1">OUT_W 5</text>
<text x="145.8" y="64.1">W</text>
<text x="145.8" y="61.5">I_V</text>
<text x="202.9" y="60.2">PWM_W 12</text>
<text x="202.9" y="62.8">EN</text>
<text x="145.8" y="66.6">I_W</text>
<text x="258.8" y="72.9">10k</text>
<text x="70.9" y="83.1">10k</text>
<text x="70.9" y="88.2">10k</text>
<text x="24.7" y="91.2" transform="rotate(-90 24.7 91.2)">1uF</text>
<text x="29.8" y="91.2" transform="rotate(-90 29.8 91.2)">0.1uF</text>
<text x="65.8" y="95.8">1k</text>
<text x="120.4" y="123.7">EN</text>
<text x="129.3" y="123.7">IO-LED</text>
<text x="167.4" y="122.5">10k</text>
<text x="163.6" y="131.4">10k</text>
<text x="241" y="131.4">CAN_TXD 1</text>
<text x="276.4" y="131.4">CANH</text>
<text x="168.7" y="133.9">VCC_ADC</text>
<text x="15" y="141.5">VSENSE 4</text>
<text x="241" y="139">CAN_RXD4</text>
<text x="276.8" y="141.5">CANL</text>
<text x="72.1" y="146.6">10k</text>
<text x="72.1" y="149.1">VSENSE</text>
<text x="59.2" y="184.7">CANH</text>
<text x="88.6" y="183.4">ESP_TXD 2</text>
<text x="88.6" y="186">ESP_RXD 3</text>
<text x="59.6" y="188.5">CANL</text>
<text x="13.3" y="194.9">U VW</text>
</g>
<g font-size="2.3">
<text x="63.4" y="23.6">29</text>
<text x="31.4" y="28.7">2</text>
<text x="33.7" y="27.5">CP1</text>
<text x="33.7" y="30">CP2</text>
<text x="57.2" y="27.5">GND</text>
<text x="58.7" y="30">IN1</text>
<text x="59.2" y="24.9">EP</text>
<text x="63.4" y="28.7">27</text>
<text x="63.4" y="26.2">28</text>
<text x="241.6" y="29.4" transform="rotate(-90 241.6 29.4)">39</text>
<text x="31.4" y="33.8">4</text>
<text x="33.7" y="32.5">VCP</text>
<text x="33.7" y="35.1">VM</text>
<text x="57.8" y="32.5">EN1</text>
<text x="58.7" y="35.1">IN2</text>
<text x="63.4" y="33.8">25</text>
<text x="63.4" y="31.3">26</text>
<text x="214.2" y="32.5">1</text>
<text x="216.6" y="33.8">GND</text>
<text x="242.6" y="34.3" transform="rotate(-90 242.6 34.3)">EP</text>
<text x="247.7" y="33.8">GND</text>
<text x="253.9" y="35.1">37</text>
<text x="253.9" y="32.5">38</text>
<text x="31.4" y="36.3">5</text>
<text x="31.4" y="38.9">6</text>
<text x="31.4" y="41.4">7</text>
<text x="33.7" y="37.6">OUT1</text>
<text x="33.7" y="40.2">PGND1</text>
<text x="57.8" y="37.6">EN2</text>
<text x="58.7" y="40.2">IN3</text>
<text x="63.4" y="41.4">22</text>
<text x="63.4" y="38.9">23</text>
<text x="63.4" y="36.3">24</text>
<text x="214.2" y="37.6">3</text>
<text x="214.2" y="40.2">4</text>
<text x="216.6" y="36.3">3V3</text>
<text x="216.6" y="38.9">EN</text>
<text x="216.6" y="41.4">SENSOR_VP</text>
<text x="245.2" y="41.4">U0TXD</text>
<text x="247.8" y="38.9">IO22</text>
<text x="247.8" y="36.3">IO23</text>
<text x="253.9" y="40.2">35</text>
<text x="253.9" y="37.6">36</text>
<text x="31.4" y="44">8</text>
<text x="31.4" y="46.5">9</text>
<text x="33.7" y="42.7">PGND2</text>
<text x="33.7" y="45.2">OUT2</text>
<text x="33.7" y="47.8">OUT3</text>
<text x="57.2" y="47.8">GND</text>
<text x="57.8" y="42.7">EN3</text>
<text x="59" y="45.2">NC</text>
<text x="63.4" y="46.5">20</text>
<text x="63.4" y="44">21</text>
<text x="214.2" y="45.2">6</text>
<text x="214.2" y="47.8">7</text>
<text x="216.6" y="44">SENSOR_VN</text>
<text x="216.6" y="46.5">IO34</text>
<text x="245" y="44">U0RXD</text>
<text x="247.8" y="46.5">IO21</text>
<text x="253.9" y="47.8">32</text>
<text x="253.9" y="45.2">33</text>
<text x="253.9" y="42.7">34</text>
<text x="30.1" y="49">10</text>
<text x="30.1" y="51.6">11</text>
<text x="33.7" y="50.3">PGND3</text>
<text x="33.7" y="52.9">VM</text>
<text x="52.3" y="50.3">COMPO#</text>
<text x="53.7" y="52.9">FAULT#</text>
<text x="63.4" y="51.6">18</text>
<text x="63.4" y="49">19</text>
<text x="214.2" y="50.3">8</text>
<text x="214.2" y="52.9">9</text>
<text x="216.6" y="49">IO35</text>
<text x="216.6" y="51.6">IO32</text>
<text x="247.8" y="51.6">IO19</text>
<text x="249.5" y="49">NC</text>
<text x="253.9" y="52.9">30</text>
<text x="253.9" y="50.3">31</text>
<text x="30.1" y="54.1">12</text>
<text x="30.1" y="56.7">13</text>
<text x="30.1" y="59.2">14</text>
<text x="33.7" y="55.4">COMPP</text>
<text x="33.7" y="57.9">COMPN</text>
<text x="53.3" y="57.9">RESET#</text>
<text x="53.6" y="55.4">SLEEP#</text>
<text x="63.4" y="59.2">15</text>
<text x="63.4" y="56.7">16</text>
<text x="63.4" y="54.1">17</text>
<text x="124.1" y="56.7">2</text>
<text x="126.4" y="55.4">1</text>
<text x="126.4" y="57.9">2</text>
<text x="138.5" y="57.9">5</text>
<text x="138.5" y="55.4">6</text>
<text x="140.8" y="59.2">4</text>
<text x="140.8" y="56.7">5</text>
<text x="140.8" y="54.1">6</text>
<text x="216.6" y="54.1">IO33</text>
<text x="216.6" y="56.7">IO25</text>
<text x="216.6" y="59.2">IO26</text>
<text x="247.8" y="59.2">IO17</text>
<text x="247.8" y="54.1">IO18</text>
<text x="249.1" y="56.7">IO5</text>
<text x="253.9" y="57.9">28</text>
<text x="253.9" y="55.4">29</text>
<text x="33.7" y="60.5">GND</text>
<text x="51.8" y="60.5">V3P3OUT</text>
<text x="124.1" y="61.7">4</text>
<text x="126.4" y="60.5">3</text>
<text x="126.4" y="63">4</text>
<text x="126.4" y="65.6">5</text>
<text x="138.5" y="65.6">2</text>
<text x="138.5" y="63">3</text>
<text x="138.5" y="60.5">4</text>
<text x="140.8" y="64.3">2</text>
<text x="140.8" y="61.7">3</text>
<text x="213" y="63">13</text>
<text x="213" y="65.6">14</text>
<text x="216.6" y="61.7">IO27</text>
<text x="216.6" y="64.3">IO14</text>
<text x="247.8" y="61.7">IO16</text>
<text x="249.1" y="64.3">IO4</text>
<text x="253.9" y="65.6">25</text>
<text x="253.9" y="63">26</text>
<text x="253.9" y="60.5">27 IO16/17空闲</text>
<text x="138.5" y="68.1">1</text>
<text x="140.8" y="66.8">1</text>
<text x="216.6" y="66.8">IO12</text>
<text x="225.1" y="70.4" transform="rotate(-90 225.1 70.4)">GND</text>
<text x="227.6" y="70.4" transform="rotate(-90 227.6 70.4)">IO13</text>
<text x="230.2" y="70.4" transform="rotate(-90 230.2 70.4)">SD2</text>
<text x="232.7" y="70.4" transform="rotate(-90 232.7 70.4)">SD3</text>
<text x="235.2" y="70.4" transform="rotate(-90 235.2 70.4)">CMD</text>
<text x="237.8" y="70.4" transform="rotate(-90 237.8 70.4)">CLK</text>
<text x="240.3" y="70.4" transform="rotate(-90 240.3 70.4)">SDO</text>
<text x="242.9" y="70.4" transform="rotate(-90 242.9 70.4)">SDI</text>
<text x="245.4" y="70.4" transform="rotate(-90 245.4 70.4)">IO15</text>
<text x="247.9" y="70.4" transform="rotate(-90 247.9 70.4)">IO2</text>
<text x="249.1" y="66.8">IO0</text>
<text x="266.2" y="68.3" transform="rotate(-90 266.2 68.3)">2</text>
<text x="223.8" y="74" transform="rotate(-90 223.8 74)">15</text>
<text x="226.4" y="74" transform="rotate(-90 226.4 74)">16</text>
<text x="228.9" y="74" transform="rotate(-90 228.9 74)">17</text>
<text x="231.4" y="74" transform="rotate(-90 231.4 74)">18</text>
<text x="234" y="74" transform="rotate(-90 234 74)">19</text>
<text x="236.5" y="74" transform="rotate(-90 236.5 74)">20</text>
<text x="239.1" y="74" transform="rotate(-90 239.1 74)">21</text>
<text x="241.6" y="74" transform="rotate(-90 241.6 74)">22</text>
<text x="244.1" y="74" transform="rotate(-90 244.1 74)">23</text>
<text x="246.7" y="74" transform="rotate(-90 246.7 74)">24</text>
<text x="266.2" y="79.8" transform="rotate(-90 266.2 79.8)">1</text>
<text x="36.4" y="84.6">1</text>
<text x="36.4" y="87.1">2</text>
<text x="36.4" y="89.7">3</text>
<text x="38.8" y="85.9">VDD5V</text>
<text x="38.8" y="88.4">VDD3V3</text>
<text x="52.7" y="88.4">SCL</text>
<text x="53.2" y="85.9">DIR</text>
<text x="58.3" y="89.7">6 SDA</text>
<text x="58.3" y="87.1">7 SCL</text>
<text x="58.3" y="84.6">8</text>
<text x="36.4" y="92.2">4</text>
<text x="38.8" y="91">OUT</text>
<text x="38.8" y="93.5">GND</text>
<text x="52.1" y="93.5">PGO</text>
<text x="52.5" y="91">SDA</text>
<text x="58.3" y="92.2">5</text>
<text x="49.3" y="131.6">9</text>
<text x="197.7" y="130.3">1</text>
<text x="200.1" y="131.6">GND</text>
<text x="269" y="131.6">8</text>
<text x="25.1" y="134.1">1</text>
<text x="25.1" y="136.7">2</text>
<text x="28.2" y="135.2">BOOT</text>
<text x="28.2" y="137.7">NC</text>
<text x="36.2" y="132.6">PowerPAD</text>
<text x="44.3" y="137.7">PH</text>
<text x="49.3" y="136.7">8</text>
<text x="197.7" y="132.9">2</text>
<text x="197.7" y="135.4">3</text>
<text x="200.1" y="134.1">VOUT</text>
<text x="200.1" y="136.7">VIN</text>
<text x="209.6" y="134.1">VOUT</text>
<text x="217" y="132.9">4</text>
<text x="252.5" y="134.1">2</text>
<text x="252.5" y="136.7">3</text>
<text x="254.3" y="132.6">TXD</text>
<text x="254.3" y="135.2">GND</text>
<text x="254.3" y="137.7">VCC</text>
<text x="261.9" y="135.2">CANH</text>
<text x="262.3" y="137.7">CANL</text>
<text x="266.9" y="132.6">S</text>
<text x="269" y="136.7">6</text>
<text x="269" y="134.1">7</text>
<text x="25.1" y="139.2">3</text>
<text x="28.2" y="140.2">NC</text>
<text x="28.2" y="142.8">VSENSE</text>
<text x="42.4" y="142.8">GND</text>
<text x="43.6" y="140.2">VIN</text>
<text x="49.3" y="141.8">6</text>
<text x="49.3" y="139.2">7</text>
<text x="254.3" y="140.2">RXD</text>
<text x="264.5" y="140.2">VIO</text>
<text x="269" y="139.2">5</text>
<text x="42.7" y="145.3">ENA</text>
<text x="49.3" y="144.3">5</text>
<text x="11.5" y="180.6">5</text>
<text x="13.9" y="181.9">5</text>
<text x="20.9" y="181.9">4</text>
<text x="23.2" y="180.6">4</text>
<text x="40.2" y="183.7">1</text>
<text x="42.6" y="184.9">1</text>
<text x="49.1" y="183.7">1</text>
<text x="51.5" y="184.9">1</text>
<text x="68.2" y="183.7">1</text>
<text x="70.5" y="184.9">1</text>
<text x="77.1" y="183.7">1</text>
<text x="79.4" y="184.9">1</text>
<text x="99.9" y="181.1">1</text>
<text x="102.3" y="182.4">1</text>
<text x="102.3" y="184.9">2</text>
<text x="14.8" y="189.1" transform="rotate(-90 14.8 189.1)">1</text>
<text x="16" y="186.8" transform="rotate(-90 16 186.8)">1</text>
<text x="17.3" y="189.1" transform="rotate(-90 17.3 189.1)">2</text>
<text x="18.6" y="186.8" transform="rotate(-90 18.6 186.8)">2</text>
<text x="19.8" y="189.1" transform="rotate(-90 19.8 189.1)">3</text>
<text x="21.1" y="186.8" transform="rotate(-90 21.1 186.8)">3</text>
<text x="40.2" y="186.2">2</text>
<text x="42.6" y="187.5">2</text>
<text x="49.1" y="186.2">2</text>
<text x="51.5" y="187.5">2</text>
<text x="68.2" y="186.2">2</text>
<text x="70.5" y="187.5">2</text>
<text x="77.1" y="186.2">2</text>
<text x="79.4" y="187.5">2</text>
<text x="99.9" y="188.7">4</text>
<text x="102.3" y="187.5">3</text>
<text x="102.3" y="190">4</text>
</g>
<g font-size="1.4" fill="#000080">
<text x="32.8" y="21.1">U1</text>
<text x="80.2" y="25.4" transform="rotate(-90 80.2 25.4)">GND</text>
<text x="82.8" y="61" transform="rotate(-90 82.8 61)">GND</text>
<text x="13.4" y="66.3">GND</text>
<text x="59.2" y="79">GND</text>
<text x="71.9" y="99.3">GND</text>
<text x="23.6" y="104.4">GND</text>
</g>
</svg>
